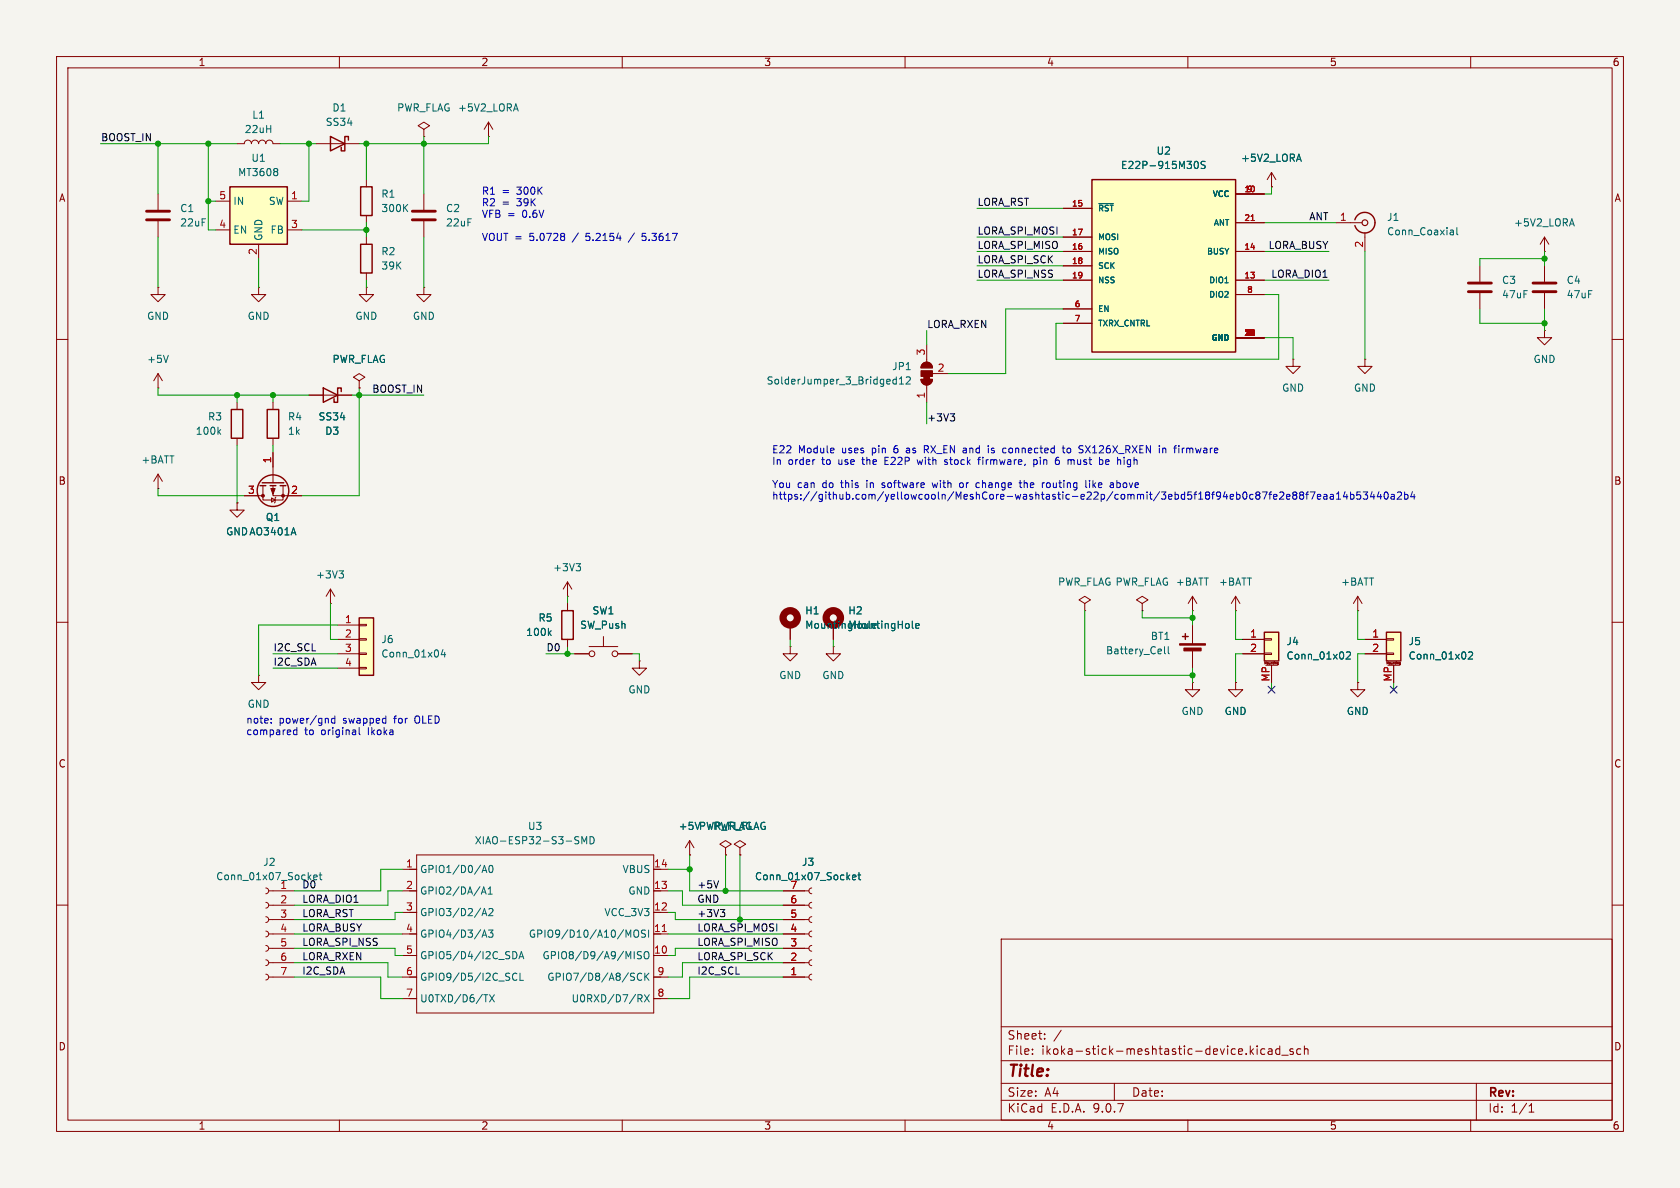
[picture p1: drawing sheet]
<svg xmlns="http://www.w3.org/2000/svg" width="297mm" height="210mm" viewBox="0 0 297 210" stroke-linecap="round" stroke-linejoin="round" font-family="sans-serif">
<path d="M0 0h297v210h-297z" fill="#f5f4ef" stroke="#f5f4ef" stroke-width=".18"/>
<g fill="none" stroke="#840000" stroke-width=".18">
<path d="M10 10h277v190h-277zM12 12h273v186h-273zM60 10v2M110 10v2M160 10v2M210 10v2M260 10v2M27.9 34.3v2.8M27.9 39.1v2.8M41.9 25.4h1.3a.64 .64 0 0 1 .6-.6 .64 .64 0 0 1 .6 .6 .64 .64 0 0 1 .7-.6 .64 .64 0 0 1 .6 .6 .64 .64 0 0 1 .7-.6 .64 .64 0 0 1 .6 .6 .64 .64 0 0 1 .6-.6 .64 .64 0 0 1 .7 .6h1.2M55.9 25.4h7.6M64.8 31.8v1.2"/>
<path d="M64.8 38.1v1.3M74.9 22.9l1-.7-1-.6-1 .6 1 .7v1.2M74.9 24.1h.1M74.9 34.3v2.8M74.9 39.1v2.8M86.4 24.1h.1M86.4 21.6l-.8 1.3M86.4 21.6l.7 1.3M86.4 21.6v2.5M27.9 50.8v1.3h1.3l-1.3 1.2-1.2-1.2h1.2M27.9 50.8h.1M45.7 50.8v1.3h1.3l-1.3 1.2-1.3-1.2h1.3"/>
<path d="M45.7 50.8h.1M64.8 50.8v1.3h1.2l-1.2 1.2-1.3-1.2h1.3M64.8 50.8h.1M64.8 41.9v1.3M64.8 48.3v1.2M74.9 50.8v1.3h1.3l-1.3 1.2-1.2-1.2h1.2M74.9 50.8h.1M10 60h2M41.9 71.1v1.3M41.9 77.5v1.2M54.6 69.9h7.6M63.5 67.3l1-.6-1-.7-1 .7 1 .6v1.3"/>
<path d="M63.5 68.6h.1M285 60h2M10 110h2M45.7 119.4v1.3h1.3l-1.3 1.2-1.3-1.2h1.3M45.7 119.4h.1M58.4 106.7h.1M58.4 104.1l-.7 1.3M58.4 104.1l.8 1.3M58.4 104.1v2.6M100.3 105.4h.1M100.3 102.9v2.5M100.3 106.7v1.3"/>
<path d="M100.3 113v1.3M100.3 102.9l-.7 1.2M100.3 102.9l.8 1.2M101.6 115.6h2.5M104.1 114.3h5.1M106.7 112.5v1.8M109.2 115.6h2.6M113 116.8v1.3h1.3l-1.3 1.3-1.2-1.3h1.2M113 116.8h.1M139.7 110.5v2.5M285 110h2M210.8 120.7v1.2h1.3l-1.3 1.3-1.3-1.3h1.3"/>
<path d="M210.8 120.7h.1M47 157l.3 .1 .2 .4-.2 .3-.3 .2M47 159.5l.3 .2 .2 .3-.2 .4-.3 .1M47.5 157.5h4.6M71.1 157.5h2.6M71.1 153.7h2.6M73.7 151.1h41.9v28h-41.9zM115.6 157.5h2.5M115.6 153.7h2.5M121.9 151.1h.1M121.9 148.6l-.7 1.3M121.9 148.6l.8 1.3"/>
<path d="M121.9 148.6v2.5M130.8 149.9l1-.7-1-.6-1 .6 1 .7v1.2M130.8 151.1h.1M138.4 157.5h4.6M143.5 159.5l-.3 .2-.2 .3 .2 .4 .3 .1M143.5 157l-.3 .1-.2 .4 .2 .3 .3 .2M10 160h2M47 162.1l.3 .1 .2 .4-.2 .3-.3 .2M47 164.6l.3 .1 .2 .4-.2 .4-.3 .1M47 167.1l.3 .2 .2 .3-.2 .4-.3 .1M47 169.7l.3 .1 .2 .4-.2 .3-.3 .2M47 172.2l.3 .2 .2 .3-.2 .4-.3 .1"/>
<path d="M47.5 172.7h4.6M47.5 170.2h4.6M47.5 167.6h4.6M47.5 165.1h4.6M47.5 162.6h4.6M47.5 160h4.6M71.1 172.7h2.6M71.1 165.1h2.6M71.1 161.3h2.6M71.1 168.9h2.6M71.1 176.5h2.6M115.6 172.7h2.5"/>
<path d="M115.6 165.1h2.5M115.6 161.3h2.5M115.6 168.9h2.5M115.6 176.5h2.5M138.4 172.7h4.6M138.4 170.2h4.6M138.4 167.6h4.6M138.4 165.1h4.6M138.4 162.6h4.6M138.4 160h4.6M143.5 172.2l-.3 .2-.2 .3 .2 .4 .3 .1M143.5 169.7l-.3 .1-.2 .4 .2 .3 .3 .2"/>
<path d="M143.5 167.1l-.3 .2-.2 .3 .2 .4 .3 .1M143.5 164.6l-.3 .1-.2 .4 .2 .4 .3 .1M143.5 162.1l-.3 .1-.2 .4 .2 .3 .3 .2M177 166h108v32h-108zM285 160h2M60 198v2M110 198v2M160 198v2M177 194.5h108M177 191.5h108M177 187.5h108M177 181.5h108"/>
<path d="M182.5 186.3v.1M182.5 185.5v.1M184.7 183.6v.1M184.7 182.8v.1M187.6 182.1l-1.3 2M197 191.5v3M210 198v2M222.2 184.9v.1M222.2 185.4v1M223.6 185.5l-.4-.1-.3 .3v.4l.1 .2h.6M224.2 185.5h.6l.1 .9M224.9 185.8h-.5a.29 .29 0 0 0-.2 .3 .29 .29 0 0 0 .2 .3l.5-.1"/>
<path d="M226.2 185.5l-.4-.1-.3 .3v.4l.2 .2h.5M226.2 184.9v1.5M226.6 186.5h1.1M228.6 185.5l-.4-.1-.2 .2 .1 .2 .5 .2v.3h-.6M230 185.5l-.5-.1-.3 .3v.4l.2 .2h.6M230.6 185.5l.2-.1 .4 .1v.9M230.6 184.9v1.5M260 198v2M261 191.5v6.5M270.3 196.6h.9M270.3 195.5l.4-.4v1.5"/>
<circle cx="104.6" cy="115.6" r=".51"/>
<circle cx="108.7" cy="115.6" r=".51"/>
</g>
<path d="M25.9 37.3h4.1M25.9 38.9h4.1M72.9 37.3h4.1M72.9 38.9h4.1" fill="none" stroke="#840000" stroke-width=".51"/>
<path d="M58.4 24.1l2.6 1.3-2.6 1.3zM61.6 24.8v-.7h-.6v2.6h-.7v-.7M63.8 33h2v5.1h-2zM63.8 43.2h2v5.1h-2zM40.9 72.4h2v5.1h-2zM57.1 68.6l2.6 1.3-2.6 1.2zM60.3 69.2v-.6h-.6v2.5h-.6v-.6M99.3 108h2v5h-2z" fill="none" stroke="#840000" stroke-width=".25"/>
<g fill="none" stroke="#006464" stroke-width=".18">
<path d="M90.9 19.3h.6M91.2 18.4l.4 1.2M71.5 36.7l.6 .7M72.1 36.1l-.7 .8M38.7 76.3l.3 .5M39 75.9l-.5 .5M101.8 99.6h.8l-.4 .5M59.9 100.9h.8l-.4 .5M60.5 101.4l.2 .2v.3l-.2 .3M97.1 111.9l.3 .4M97.4 111.5l-.4 .5M102.4 100.1l.2 .3v.3l-.2 .2"/>
<path d="M55.5 155.1l.6-.1-.1-.3h-.5v.6M56.4 154.7h.5M56.6 154.2v1.1l.3 .2M85.1 158.1l.4-1.3 .4 1.3M85.2 154.2l.4-1.2 .5 1.2M85.2 157.7h.6M85.3 153.9h.6M86.3 158.1h.7M86.3 157.2l.4-.4v1.3M86.6 153h.1a.68 .68 0 0 1 .5 .6 .68 .68 0 0 1-.5 .6 .84 .84 0 0 1-.1-1.2zM101.8 148.5l.4 .1 .1 .3-.2 .3h-.3M101.8 147.9l.5 .1"/>
<path d="M102.9 149.2v-1.3l.4 .9 .4-.9v1.3M104.3 147.9a.64 .64 0 0 1 .8 .6 .64 .64 0 0 1-.8 .7zM150.7 155.1l.6-.1v-.3h-.4l-.2 .2 .1 .6h.5M151.7 154.7h.5M151.9 154.2v1.1l.3 .2M85.2 161.9l.4-1.3 .5 1.3M85.2 165.7l.4-1.3 .5 1.3M85.3 161.5h.6M85.3 165.3h.6M85.5 175.8h.7M86.4 164.4h.7l-.4 .5 .4 .1v.6l-.2 .1-.5-.1M86.4 160.7l.5-.1 .2 .4-.7 .9h.7"/>
<path d="M86.5 175.8l.9 1.3M87.4 175.8l-.9 1.3M90.7 168.2a.64 .64 0 0 1 .7 .7 .64 .64 0 0 1-.7 .6M91.4 172.2a.6 .6 0 0 0-.9 .4 .6 .6 0 0 0 .6 .7l.3-.1M91.7 169.5l.5-1.3 .4 1.3M91.9 169.1h.6M91.9 172v1.3h.6M112.1 164.6l.3-.2a.43 .43 0 0 1 .5 .4v.5a.42 .42 0 0 1-.4 .4 .42 .42 0 0 1-.4-.4zM112.8 175.8h.5l.2 .3-.1 .3-.6 .1M113.1 176.5l.4 .6M113.4 168.3l-.5-.1-.2 .1v.4l.6 .2 .1 .3-.3 .3-.4-.1M113.4 172.2a.6 .6 0 0 0-.8 .4 .6 .6 0 0 0 .6 .7l.2-.1"/>
<path d="M113.9 168.4l.3-.2a.43 .43 0 0 1 .5 .4v.5a.42 .42 0 0 1-.4 .4 .42 .42 0 0 1-.4-.4zM113.9 175.8l.9 1.3M114 172v1.3M114.1 164.5l-.5-.1-.2 .1v.4l.6 .2 .1 .3-.2 .3-.5-.1M114.2 172.6l.5 .7M114.7 164.4v1.3M114.7 172l-.7 .8M114.8 175.8l-.9 1.3"/>
</g>
<path d="M117.1 164.7h.7" fill="none" stroke="#a90000" stroke-width=".18"/>
<circle cx="139.7" cy="109.2" r="1.27" fill="none" stroke="#840000" stroke-width="1.3"/>
<path d="M63.5 109.2h2.5v10.2h-2.5z" fill="#ffffc2"/>
<path d="M63.5 109.2h2.5v10.2h-2.5z" fill="none" stroke="#840000" stroke-width=".25"/>
<g fill="none" stroke="#840000" stroke-width=".18">
<path d="M224.8 33h.1M224.8 30.5l-.8 1.3M224.8 30.5l.8 1.3M224.8 30.5v2.5M59.7 110.5h3.8M59.7 113h3.8M59.7 115.6h3.8M59.7 118.1h3.8M63.5 110.4h1.3v.2h-1.3zM63.5 112.9h1.3v.3h-1.3zM63.5 115.4h1.3v.3h-1.3zM63.5 118h1.3v.2h-1.3z"/>
<path d="M139.7 114.3v1.3h1.3l-1.3 1.2-1.3-1.2h1.3M139.7 114.3h.1M147.3 114.3v1.3h1.3l-1.3 1.2-1.3-1.2h1.3M147.3 114.3h.1M147.3 110.5v2.5M191.8 106.7l1-.7-1-.6-1 .6 1 .7v1.3M191.8 108h.1M128.3 149.9l1-.7-1-.6-1 .6 1 .7v1.2M128.3 151.1h.1"/>
</g>
<path d="M229.3 28.2h.6M229.6 27.2l.5 1.3M78.3 114.8l-.3 .9h.8M78.6 115.3v.8M161.3 110.9l.2 .2M161.9 110.6l.6-.1-.1-.2-.3-.1-.2 .2v.6h.5" fill="none" stroke="#006464" stroke-width=".18"/>
<circle cx="147.3" cy="109.2" r="1.27" fill="none" stroke="#840000" stroke-width="1.3"/>
<path d="M193 31.8h25.4v30.4h-25.4z" fill="#ffffc2"/>
<g fill="none" stroke="#840000" stroke-width=".25">
<path d="M193 31.8h25.4v30.4h-25.4zM47.2 72.4h2.1v5.1h-2.1zM46 85.9h1M46.4 85.3h3.8M47.8 85.9h1M49.5 85.9h1"/>
<circle cx="48.3" cy="86.7" r="2.79"/>
</g>
<g fill="none" stroke="#840000" stroke-width=".18">
<path d="M188 36.8h5M218.4 34.3h5.1M218.4 39.4h5.1M188 41.9h5M188 44.5h5M188 47h5M188 49.5h5M188 54.6h5M188 57.2h5M218.4 44.5h5.1M218.4 49.5h5.1M218.4 52.1h5.1"/>
<path d="M218.4 59.7h5.1M48.3 71.1v1.3M48.3 77.5v1.2M162.8 67.1h2a1.02 1.02 0 0 1-1 1 1.02 1.02 0 0 1-1-1zM163.1 64.3a1.02 1.02 0 0 1 1.1-.2 1.02 1.02 0 0 1 .6 .9h-2zM163.8 61v3M163.8 68.1v3M164.8 66h2.8M27.9 86.4h.1M27.9 83.8l.8 1.3M27.9 83.8l-.7 1.3M27.9 83.8v2.6"/>
<path d="M41.9 88.9v1.3h1.3l-1.3 1.2-1.3-1.2h1.3M41.9 88.9h.1M43.2 87.6h3.3M46.5 85.9v2.5h3.5v-2.5M48 88l.6 .4-.6 .4zM48.3 85.9v1.7h5M48.3 80v5.3M48.8 87.9l-.2 .1v.8l-.1 .1"/>
</g>
<path d="M194.3 36h2.5M211.3 28.6l.1-.1a.68 .68 0 0 1 .5 .7 .68 .68 0 0 1-.5 .6 .84 .84 0 0 1-.1-1.2zM213.1 28.6l-.5-.1-.2 .1v.4l.5 .2 .2 .3-.3 .3-.5-.1M158 67.8h.5M158 67.1h.5M158.5 66.6v1.3M159 67.9h.7M159 67l.4-.4v1.3M160.2 66.7l.5-.1 .2 .4-.7 .9h.7M51.9 93.3l.4 1.3" fill="none" stroke="#006464" stroke-width=".18"/>
<path d="M221.2 39h.6" fill="none" stroke="#a90000" stroke-width=".18"/>
<g fill="#840000" stroke="#840000" stroke-width=".18">
<path d="M163.3 66.5h1v.6h-1z"/>
<path d="M162.8 67.1h2a1.02 1.02 0 0 1-1 1 1.02 1.02 0 0 1-1-1z"/>
<path d="M162.8 65.5h2v1h-2z"/>
<path d="M163.1 64.3a1.02 1.02 0 0 1 1.1-.2 1.02 1.02 0 0 1 .6 .9h-2z"/>
<path d="M47.9 86.4h.7l-.3 1z"/>
<circle cx="46.5" cy="87.6" r=".25"/>
<circle cx="50" cy="87.6" r=".25"/>
</g>
<path d="M40.6 33h10.2v10.2h-10.2z" fill="#ffffc2"/>
<path d="M40.6 33h10.2v10.2h-10.2z" fill="none" stroke="#840000" stroke-width=".25"/>
<g fill="none" stroke="#840000" stroke-width=".18">
<path d="M38.1 35.6h2.5M50.8 35.6h2.5M38.1 40.6h2.5M45.7 43.2v2.5M50.8 40.6h2.5M27.9 68.6h.1M27.9 66l-.7 1.3M27.9 66l.8 1.3M27.9 66v2.6M210.8 108h.1M210.8 105.4l.8 1.3M210.8 105.4l-.7 1.3"/>
<path d="M210.8 105.4v2.6"/>
</g>
<path d="M49 29.9l.1 .1-.1 .3M49 30.4l.1 .2-.1 .4M29.8 62.8l-.5 1.3" fill="none" stroke="#006464" stroke-width=".18"/>
<path d="M223.5 111.8h2.6v5h-2.6z" fill="#ffffc2"/>
<path d="M239.5 38.9a1.81 1.81 0 0 1 2.8-1 1.81 1.81 0 0 1 0 2.9 1.81 1.81 0 0 1-2.8-.9M223.5 111.8h2.6v5h-2.6z" fill="none" stroke="#840000" stroke-width=".25"/>
<g fill="none" stroke="#840000" stroke-width=".18">
<path d="M236.2 39.4h4.6M241.3 41.1v3.4M261.6 47v2.8M261.6 51.8v2.8M273 44.5h.1M273 58.4v1.3h1.3l-1.3 1.3-1.2-1.3h1.2M273 58.4h.1M273 41.9l-.7 1.3M273 41.9l.8 1.3M273 41.9v2.6M273 47v2.8M273 51.8v2.8"/>
<path d="M241.3 63.5v1.3h1.3l-1.3 1.2-1.3-1.2h1.3M241.3 63.5h.1M218.4 108h.1M218.4 105.4l.8 1.3M218.4 105.4l-.7 1.3M218.4 105.4v2.6M219.7 113h3.8M219.7 115.6h3.8M223.5 112.9h1.3v.3h-1.3zM223.5 115.4h1.3v.3h-1.3zM223.8 117.6h2M224.8 117.6v3.1"/>
<path d="M226 117.1v.3l-.2 .1M226 117.2h-.2v.2h.2M240 108h.1M240 105.4l.8 1.3M240 105.4l-.7 1.3M240 105.4v2.6M218.4 120.7v1.2h1.3l-1.3 1.3-1.2-1.3h1.2M218.4 120.7h.1M240 120.7v1.2h1.3l-1.3 1.3-1.2-1.3h1.2M240 120.7h.1"/>
</g>
<path d="M277.6 39.6h.6M277.9 38.7l.4 1.2M256.5 40.7h.4l.1 .8M257 41.5h-.5M257 41h-.5M257.6 40.2v1.1l.1 .2M238 115.4l.5-.2 .2 .4-.7 .9h.7" fill="none" stroke="#006464" stroke-width=".18"/>
<circle cx="241.3" cy="39.4" r=".51" fill="none" stroke="#840000" stroke-width=".2"/>
<path d="M259.6 50h4.1M259.6 51.6h4.1M271 50h4.1M271 51.6h4.1" fill="none" stroke="#840000" stroke-width=".51"/>
<path d="M245.1 111.8h2.5v5h-2.5z" fill="#ffffc2"/>
<path d="M209 112.5h1.1M209.5 112v1M245.1 111.8h2.5v5h-2.5z" fill="none" stroke="#840000" stroke-width=".25"/>
<g fill="none" stroke="#840000" stroke-width=".18">
<path d="M188 36.8h5M218.4 34.3h5.1M218.4 39.4h5.1M224.8 33h.1M188 41.9h5M188 44.5h5M188 47h5M188 49.5h5M188 54.6h5M188 57.2h5M218.4 44.5h5.1M218.4 49.5h5.1"/>
<path d="M218.4 52.1h5.1M218.4 59.7h5.1M54.6 69.9h2.5M59.7 69.9h2.5M63.5 68.6h.1M228.6 63.5v1.3h1.3l-1.3 1.2-1.3-1.2h1.3M228.6 63.5h.1M41.9 88.9h.1M43.2 87.6h2.5M48.3 80v2.6M50.8 87.6h2.5M100.3 106.7v1.3"/>
<path d="M100.3 113v1.3M101.6 115.6h2.5M109.2 115.6h2.6M139.7 110.5v2.5M147.3 110.5v2.5M201.9 106.7l1-.7-1-.6-1 .6 1 .7v1.3M201.9 108h.1M210.8 110.5v3.3M210.8 114.8v3.3M219.7 113h3.8M219.7 115.6h3.8M224.8 117.6v3.1"/>
<path d="M241.3 113h3.8M241.3 115.6h3.8M245.1 112.9h1.3v.3h-1.3zM245.1 115.4h1.3v.3h-1.3zM245.4 117.6h2M246.4 117.6v3.1M247.4 117.2v.2h.2M247.4 117.2h.1M247.4 117.2h.2M247.6 117.1v.3l-.2 .1M218.4 120.7h.1M240 120.7h.1"/>
<path d="M121.9 151.1h.1M128.3 151.1h.1M130.8 151.1h.1M138.4 157.5h3.8M138.4 172.7h3.8M138.4 170.2h3.8M138.4 167.6h3.8M138.4 165.1h3.8M138.4 162.6h3.8M138.4 160h3.8"/>
</g>
<g fill="none" stroke="#006464" stroke-width=".18">
<path d="M194.3 36h2.5M211.3 28.6l.1-.1a.68 .68 0 0 1 .5 .7 .68 .68 0 0 1-.5 .6 .84 .84 0 0 1-.1-1.2zM213.1 28.6l-.5-.1-.2 .1v.4l.5 .2 .2 .3-.3 .3-.5-.1M229.3 28.2h.6M229.6 27.2l.5 1.3M51.9 93.3l.4 1.3M97.1 111.9l.3 .4M97.4 111.5l-.4 .5M161.3 110.9l.2 .2M161.9 110.6l.6-.1-.1-.2-.3-.1-.2 .2v.6h.5M205.9 114.3v1.1l.2 .2M206.5 114.3v1.1l.2 .2"/>
<path d="M238 115.4l.5-.2 .2 .4-.7 .9h.7M259.6 115.4l.5-.2 .2 .4-.7 .9h.7M150.7 155.1l.6-.1v-.3h-.4l-.2 .2 .1 .6h.5M151.7 154.7h.5M151.9 154.2v1.1l.3 .2"/>
</g>
<g fill="#840000" stroke="#840000" stroke-width=".18">
<path d="M208.5 113.8h4.6v.2h-4.6z"/>
<path d="M209.3 114.6h3v.5h-3z"/>
</g>
<path d="M168 73.1h.8l-.5 .5M168.5 73.6l.3 .3v.3l-.3 .2M127 155.7l-.4 1.3M127.3 160.8h.8l-.4 .5M127.9 161.3l.2 .2v.3l-.2 .2" fill="none" stroke="#0f0f0f" stroke-width=".18"/>
<g fill="none" stroke="#009600" stroke-width=".18">
<path d="M17.8 25.4h24.1M27.9 25.4v8.9M36.8 35.6h1.3M36.8 25.4v15.2h1.3M49.5 25.4h6.4M54.6 25.4v10.2h-1.3M64.8 25.4v6.4M64.8 39.4v2.5M74.9 24.1v10.2M86.4 24.1v1.3h-22.9M172.7 36.8h15.3M223.5 39.4h12.7"/>
<path d="M224.8 33v1.3h-1.3M27.9 41.9v8.9M45.7 45.7v5.1M53.3 40.6h11.5M64.8 49.5v1.3M74.9 41.9v8.9M163.8 58.4v2.6M172.7 47h15.3M172.7 44.5h15.3M172.7 49.5h15.3M172.7 41.9h15.3M188 54.6h-10.2v11.4h-10.2"/>
<path d="M223.5 44.5h11.4M223.5 59.7h5.1v3.8M223.5 52.1h2.6v11.4h-39.4v-6.3h1.3M223.5 49.5h11.4M241.3 44.5v19M261.6 54.6v2.6h11.4M273 44.5v2.5M273 54.6v3.8M273 45.7h-11.4v1.3M27.9 68.6v1.3h26.7M41.9 69.9v1.2M41.9 78.7v10.2"/>
<path d="M48.3 69.9v1.2M48.3 78.7v1.3M62.2 69.9h12.7M63.5 68.6v19h-10.2M163.8 71.1v3.8M27.9 86.4v1.2h15.3M48.3 115.6h11.4M48.3 118.1h11.4M58.4 106.7v6.3h1.3M59.7 110.5h-14v8.9M96.5 115.6h5.1M100.3 105.4v1.3"/>
<path d="M100.3 114.3v1.3M111.8 115.6h1.2v1.2M139.7 113v1.3M147.3 113v1.3M191.8 108v11.4h19M201.9 108v1.2h8.9M210.8 108v2.5M210.8 118.1v2.6M218.4 108v5h1.3M219.7 115.6h-1.3v5.1M240 108v5h1.3M241.3 115.6h-1.3v5.1"/>
<path d="M224.8 120.7v1.2M246.4 120.7v1.2M71.1 157.5h-2.5v2.5h-16.5M71.1 153.7h-3.8v3.8h-15.2M118.1 157.5h2.5v2.5h17.8M118.1 153.7h3.8M121.9 151.1v6.4h16.5M128.3 151.1v6.4M130.8 151.1v11.5M52.1 167.6h17.7v1.3h1.3M52.1 165.1h19M52.1 170.2h16.5v2.5h2.5"/>
<path d="M52.1 172.7h15.2v3.8h3.8M71.1 161.3h-1.3v1.3h-17.7M118.1 161.3h1.3v1.3h19M118.1 165.1h20.3M138.4 167.6h-19v1.3h-1.3M138.4 170.2h-17.8v2.5h-2.5M138.4 172.7h-16.5v3.8h-3.8"/>
</g>
<path d="M224.2 121.3l1.2 1.2M225.4 121.3l-1.2 1.2M245.8 121.3l1.2 1.2M247 121.3l-1.2 1.2" fill="none" stroke="#000084" stroke-width=".18"/>
<g fill="none" stroke="#0000c2" stroke-width=".18">
<path d="M99.6 41.2l.2 .3-.2 .3 .2 .2v.3l-.2 .2M112.2 41.2l-1.1 1.6M113.5 42.4l.5 .1M114.2 41.2h-.6l-.1 .7 .5-.2M160.4 79.2l-.1 .1M160.4 79.6l-.2 .2 .2 .3M163.4 79.5h.5M163.7 79.5l.4 .6M163.9 78.8h-.5v1.3M175.3 80l.3 .1M175.4 79.2l-.1 .2 .1 .2M177.7 79.2l.2 .1"/>
<path d="M177.9 80l-.2 .1M187.8 79.2h.5M188 78.8v1.1l.3 .2M189.1 79.2l-.4 .1-.1 .2 .1 .4 .4 .2M191.9 78.8l.8 1.3M192.7 78.8l-.8 1.3M205.6 79.3l.1-.1 .3 .1 .1 .8M205.6 79.2v.9M209 79.2v.9M209.4 79.2l-.4 .3M155.9 86.1l.1 .1M156.1 85.3l-.2 .2 .2 .3"/>
<path d="M156.5 81.4h.4M156.5 80.8v1.3h.6M162.1 81.3l.3 .8 .2-.6M164.8 85.3l.2 .9 .3-.6M167.5 81.3h-.3l-.2 .2 .5 .4M167.5 81.9l-.2 .2-.3-.1M170.2 85.4l-.3-.1-.3 .3 .2 .5h.4M172.8 85.3l.3 .1M172.8 81.3h.5M173 81v1.1M173.1 86.1l-.3 .1M180.2 85.3h.4"/>
<path d="M180.3 84.9v1.1l.3 .2M181.1 84.9v1.3M181.2 85.3l-.1 .2M182.8 81.3h.3l.3 .2-.2 .5h-.4M182.8 81.3v1.2M185.4 85.3l-.3 .1-.1 .2 .1 .5 .3 .1M186.8 81.3h.3l.2 .3-.1 .4-.4 .1M189.7 81.3l.2 .1v.7M192 84.9v1.1l.1 .2M192.6 84.9v.1M192.6 85.3v.9M193.2 84.9v1.3"/>
<path d="M193.7 85.3l-.5 .5M196 81.3h-.4l-.1 .1v.6h.5M196.1 81.6l-.6 .1M197.5 86.1l.3 .1M197.5 84.9v1.3M197.8 85.3l-.3 .1M199.3 81.4v.6M226.4 87h.4l.2 .3-.8 .9h.8M227.5 87.8l.6-.1-.1-.2-.4-.1-.1 .2v.6h.5M228.8 87.5l-.3-.2 .3-.3h.2l.3 .2-.3 .3M228.8 87.5l-.3 .3 .1 .3 .2 .1h.3l.2-.2v-.2l-.3-.3M228.8 87.5h.2"/>
<path d="M230 87.5l-.2-.2 .2-.3h.2l.3 .2-.3 .3M230 87.5l-.2 .3v.3l.2 .1h.4l.1-.2v-.2l-.3-.3M230 87.5h.2M230.8 87.4h.5M231.3 87l-.3 .2v1M231.6 87h.9l-.6 1.2M232.9 87.8l.6-.1-.1-.2-.3-.1-.2 .2 .1 .6h.4M234 87.5h.5l.1 .7M234.6 87.7l-.4 .1-.2 .1 .2 .3h.4M235.2 87.5h.5v.7M235.7 87.7l-.4 .1-.2 .1 .2 .3h.4M236.3 88.2h.7"/>
<path d="M236.3 87.3l.3-.3v1.2M237.8 86.9l-.3 .9h.8M238.1 87.4v.8M238.8 87.5l.3-.1 .3 .2-.2 .6h-.4M238.8 87v1.2M240.5 87h-.6v.6l.1-.1h.5l.1 .2-.1 .4-.2 .1-.4-.1M241 87h.8l-.4 .5 .3 .1v.5l-.2 .1-.5-.1M242.6 86.9l-.3 .9h.8M242.9 87.4v.8M243.8 86.9l-.3 .9h.8M244.1 87.4v.8M244.8 87.1l.2-.1a.68 .68 0 0 1 .4 .6 .68 .68 0 0 1-.4 .6l-.2-.1-.1-.3z"/>
<path d="M246 87.5h.4l.1 .7M246.5 87.7l-.4 .1-.2 .1 .2 .3h.4M247 87.1l.5-.1 .3 .3-.8 .9h.8M248.3 87.5l.4-.1 .2 .2-.1 .6h-.5M248.3 87v1.2M249.7 86.9l-.3 .9h.8M250 87.4v.8M47.9 127.7v.1M47.9 127v.2M52 129.1l-.1 .2v.5l.2 .1 .4-.1M52.5 128.6v1.3M59.2 126.6v1.2"/>
<path d="M59.2 127h-.4l-.2 .2 .1 .6h.5M63.5 128.6v1.1l.2 .2"/>
</g>
<path d="M221.2 39h.6" fill="none" stroke="#a90000" stroke-width=".18"/>
<g fill="#009600" stroke="#009600" stroke-width=".18">
<circle cx="273" cy="57.2" r=".46"/>
<circle cx="210.8" cy="109.2" r=".46"/>
<circle cx="273" cy="45.7" r=".46"/>
<circle cx="210.8" cy="119.4" r=".46"/>
<circle cx="74.9" cy="25.4" r=".46"/>
<circle cx="36.8" cy="25.4" r=".46"/>
<circle cx="54.6" cy="25.4" r=".46"/>
<circle cx="64.8" cy="25.4" r=".46"/>
<circle cx="64.8" cy="40.6" r=".46"/>
<circle cx="121.9" cy="153.7" r=".46"/>
<circle cx="130.8" cy="162.6" r=".46"/>
<circle cx="128.3" cy="157.5" r=".46"/>
<circle cx="48.3" cy="69.9" r=".46"/>
<circle cx="63.5" cy="69.9" r=".46"/>
<circle cx="36.8" cy="35.6" r=".46"/>
<circle cx="41.9" cy="69.9" r=".46"/>
<circle cx="27.9" cy="25.4" r=".46"/>
<circle cx="100.3" cy="115.6" r=".46"/>
</g>
<text font-size="2.8" fill="#840000" x="178" y="190.9">Title:</text>
<g font-size="2.1" fill="#840000">
<text x="178" y="184">Sheet:</text>
<text x="178" y="186.7">File:</text>
<text x="184.1" y="186.7">ikoka-stick-meshtastic-device.kicad_sch</text>
<text x="178" y="196.9">KiCad</text>
<text x="178" y="194.1">Size:</text>
<text x="184.7" y="194.1">A4</text>
<text x="185.7" y="196.9">E.D.A.</text>
<text x="193.3" y="196.9">9.0.7</text>
<text x="200" y="194.1">Date:</text>
<text x="263" y="194.3">Rev:</text>
<text x="263" y="196.9">Id:</text>
<text x="267.1" y="196.9">1/1</text>
</g>
<g font-size="1.8" fill="#840000">
<text x="35" y="11.9">1</text>
<text x="85" y="11.9">2</text>
<text x="135" y="11.9">3</text>
<text x="185" y="11.9">4</text>
<text x="235" y="11.9">5</text>
<text x="285" y="11.9">6</text>
<text x="10.3" y="35.9">A</text>
<text x="285.3" y="35.9">A</text>
<text x="10.3" y="85.9">B</text>
<text x="285.3" y="85.9">B</text>
<text x="10.3" y="135.9">C</text>
<text x="285.3" y="135.9">C</text>
<text x="10.3" y="185.9">D</text>
<text x="285.3" y="185.9">D</text>
<text x="35" y="199.9">1</text>
<text x="85" y="199.9">2</text>
<text x="135" y="199.9">3</text>
<text x="185" y="199.9">4</text>
<text x="235" y="199.9">5</text>
<text x="285" y="199.9">6</text>
</g>
<g font-size="1.8" fill="#006464">
<text x="43.2" y="23.7">22uH</text>
<text x="44.5" y="21.2">L1</text>
<text x="57.5" y="22.5">SS34</text>
<text x="58.7" y="19.9">D1</text>
<text x="70.1" y="19.9">PWR_FLAG +5V2_LORA</text>
<text x="44.3" y="28.8">U1</text>
<text x="204.4" y="27.5">U2</text>
<text x="219.3" y="28.8">+5V2_LORA</text>
<text x="42" y="31.3">MT3608</text>
<text x="67.3" y="35.2">R1</text>
<text x="198.1" y="30.1">E22P-915M30S</text>
<text x="31.8" y="37.7">C1</text>
<text x="31.8" y="40.2">22uF</text>
<text x="41.1" y="36.4">IN</text>
<text x="41.1" y="41.5">EN</text>
<text x="47.4" y="36.4">SW</text>
<text x="47.7" y="41.5">FB</text>
<text x="67.3" y="37.7">300K</text>
<text x="78.7" y="37.7">C2</text>
<text x="78.7" y="40.2">22uF</text>
<text x="245.1" y="39.3">J1</text>
<text x="245.1" y="41.8">Conn_Coaxial</text>
<text x="267.6" y="40.2">+5V2_LORA</text>
<text x="46.6" y="42.7" transform="rotate(-90 46.6 42.7)">GND</text>
<text x="67.3" y="45.3">R2</text>
<text x="67.3" y="47.9">39K</text>
<text x="265.4" y="50.4">C3</text>
<text x="265.4" y="52.9">47uF</text>
<text x="276.9" y="50.4">C4</text>
<text x="276.9" y="52.9">47uF</text>
<text x="25.9" y="56.7">GND</text>
<text x="43.7" y="56.7">GND</text>
<text x="62.7" y="56.7">GND</text>
<text x="72.9" y="56.7">GND</text>
<text x="25.9" y="64.4">+5V</text>
<text x="58.7" y="64.4">PWR_FLAG</text>
<text x="157.6" y="65.6">JP1</text>
<text x="271" y="64.4">GND</text>
<text x="135.4" y="68.2">SolderJumper_3_Bridged12</text>
<text x="226.6" y="69.4">GND</text>
<text x="239.3" y="69.4">GND</text>
<text x="34.5" y="77.1">100k</text>
<text x="36.7" y="74.5">R3</text>
<text x="50.8" y="74.5">R4</text>
<text x="50.8" y="77.1">1k</text>
<text x="56.2" y="74.5">SS34</text>
<text x="57.4" y="77.1">D3</text>
<text x="24.9" y="82.1">+BATT</text>
<text x="39.9" y="94.8">GNDAO3401A</text>
<text x="46.9" y="92.3">Q1</text>
<text x="97.7" y="101.2">+3V3</text>
<text x="55.8" y="102.5">+3V3</text>
<text x="187" y="103.7">PWR_FLAG PWR_FLAG +BATT</text>
<text x="215.4" y="103.7">+BATT</text>
<text x="237" y="103.7">+BATT</text>
<text x="67.3" y="113.9">J6</text>
<text x="92.9" y="112.6">100k</text>
<text x="95.1" y="110.1">R5</text>
<text x="102.5" y="111.4">SW_Push</text>
<text x="104.6" y="108.8">SW1</text>
<text x="142.2" y="108.8">H1</text>
<text x="142.2" y="111.4">MountingHole</text>
<text x="149.9" y="108.8">H2</text>
<text x="149.9" y="111.4">MountingHole</text>
<text x="203.3" y="113.3">BT1</text>
<text x="67.3" y="116.4">Conn_01x04</text>
<text x="195.4" y="115.9">Battery_Cell</text>
<text x="227.3" y="114.2">J4</text>
<text x="227.3" y="116.8">Conn_01x02</text>
<text x="248.9" y="114.2">J5</text>
<text x="248.9" y="116.8">Conn_01x02</text>
<text x="43.7" y="125.3">GND</text>
<text x="111" y="122.8">GND</text>
<text x="137.7" y="120.2">GND</text>
<text x="145.3" y="120.2">GND</text>
<text x="208.8" y="126.6">GND</text>
<text x="216.4" y="126.6">GND</text>
<text x="238" y="126.6">GND</text>
<text x="83.8" y="149.5">XIAO-ESP32-S3-SMD</text>
<text x="93.2" y="146.9">U3</text>
<text x="119.9" y="146.9">+5V PWR_FLAG</text>
<text x="126" y="146.9">PWR_FLAG</text>
<text x="38.1" y="155.8">Conn_01x07_Socket</text>
<text x="46.4" y="153.3">J2</text>
<text x="74.2" y="154.5">GPIO1/D0/A0</text>
<text x="110" y="154.5">VBUS</text>
<text x="133.4" y="155.8">Conn_01x07_Socket</text>
<text x="141.7" y="153.3">J3</text>
<text x="74.2" y="158.3">GPIO2/DA/A1</text>
<text x="111" y="158.3">GND</text>
<text x="74.2" y="162.2">GPIO3/D2/A2</text>
<text x="74.2" y="166">GPIO4/D3/A3</text>
<text x="93.4" y="166">GPIO9/D10/A10/MOSI</text>
<text x="106.8" y="162.2">VCC_3V3</text>
<text x="74.2" y="169.8">GPIO5/D4/I2C_SDA</text>
<text x="74.2" y="173.6">GPIO9/D5/I2C_SCL</text>
<text x="95.8" y="169.8">GPIO8/D9/A9/MISO</text>
<text x="96.7" y="173.6">GPIO7/D8/A8/SCK</text>
<text x="74.2" y="177.4">U0TXD/D6/TX</text>
<text x="100.9" y="177.4">U0RXD/D7/RX</text>
</g>
<g font-size="1.8" fill="#0f0f0f">
<text x="17.8" y="25.1">BOOST_IN</text>
<text x="172.7" y="36.5">LORA_RST</text>
<text x="172.7" y="41.6">LORA_SPI_MOSI</text>
<text x="231.4" y="39">ANT</text>
<text x="172.7" y="44.1">LORA_SPI_MISO</text>
<text x="172.7" y="46.6">LORA_SPI_SCK</text>
<text x="224.2" y="44.1">LORA_BUSY</text>
<text x="172.7" y="49.2">LORA_SPI_NSS</text>
<text x="224.6" y="49.2">LORA_DIO1</text>
<text x="163.8" y="58.1">LORA_RXEN</text>
<text x="65.7" y="69.5">BOOST_IN</text>
<text x="163.8" y="74.6">+3V3</text>
<text x="48.3" y="117.8">I2C_SDA</text>
<text x="48.3" y="115.2">I2C_SCL</text>
<text x="96.5" y="115.2">D0</text>
<text x="53.3" y="157.1">D0</text>
<text x="53.3" y="159.7">LORA_DIO1</text>
<text x="123.2" y="157.1">+5V</text>
<text x="123.2" y="159.7">GND</text>
<text x="53.3" y="167.3">LORA_SPI_NSS</text>
<text x="53.3" y="162.2">LORA_RST</text>
<text x="53.3" y="164.8">LORA_BUSY</text>
<text x="123.2" y="167.3">LORA_SPI_MISO</text>
<text x="123.2" y="164.8">LORA_SPI_MOSI</text>
<text x="123.2" y="162.2">+3V3</text>
<text x="53.3" y="169.8">LORA_RXEN</text>
<text x="53.3" y="172.4">I2C_SDA</text>
<text x="123.2" y="169.8">LORA_SPI_SCK</text>
<text x="123.2" y="172.4">I2C_SCL</text>
</g>
<g font-size="1.8" fill="#a90000">
<text x="38.7" y="35.3">5</text>
<text x="51.4" y="35.3">1</text>
<text x="38.7" y="40.4">4</text>
<text x="51.4" y="40.4">3</text>
<text x="236.8" y="39.1">1</text>
<text x="45.5" y="45.2" transform="rotate(-90 45.5 45.2)">2</text>
<text x="241" y="43.9" transform="rotate(-90 241 43.9)">2</text>
<text x="163.6" y="62.9" transform="rotate(-90 163.6 62.9)">3</text>
<text x="165.7" y="65.8">2</text>
<text x="163.6" y="70.6" transform="rotate(-90 163.6 70.6)">1</text>
<text x="48" y="82" transform="rotate(-90 48 82)">1</text>
<text x="43.7" y="87.4">3</text>
<text x="51.4" y="87.4">2</text>
<text x="60.9" y="110.2">1</text>
<text x="60.9" y="112.8">2</text>
<text x="220.9" y="112.8">1</text>
<text x="242.5" y="112.8">1</text>
<text x="60.9" y="115.3">3</text>
<text x="60.9" y="117.9">4</text>
<text x="220.9" y="115.3">2</text>
<text x="242.5" y="115.3">2</text>
<text x="224.5" y="120.6" transform="rotate(-90 224.5 120.6)">MP</text>
<text x="246.1" y="120.6" transform="rotate(-90 246.1 120.6)">MP</text>
<text x="71.7" y="153.4">1</text>
<text x="115.5" y="153.4">14</text>
<text x="49.5" y="157.2">1</text>
<text x="49.5" y="159.8">2</text>
<text x="71.7" y="157.2">2</text>
<text x="71.7" y="161">3</text>
<text x="115.5" y="157.2">13</text>
<text x="115.5" y="161">12</text>
<text x="139.6" y="159.8">6</text>
<text x="139.6" y="157.2">7</text>
<text x="49.5" y="162.3">3</text>
<text x="49.5" y="164.8">4</text>
<text x="49.5" y="167.4">5</text>
<text x="71.7" y="164.8">4</text>
<text x="115.5" y="164.8">11</text>
<text x="139.6" y="167.4">3</text>
<text x="139.6" y="164.8">4</text>
<text x="139.6" y="162.3">5</text>
<text x="49.5" y="169.9">6</text>
<text x="49.5" y="172.5">7</text>
<text x="71.7" y="168.7">5</text>
<text x="71.7" y="172.5">6</text>
<text x="115.5" y="168.7">10</text>
<text x="116.1" y="172.5">9</text>
<text x="139.6" y="172.5">1</text>
<text x="139.6" y="169.9">2</text>
<text x="71.7" y="176.3">7</text>
<text x="116.1" y="176.3">8</text>
</g>
<g font-size="1.8" fill="#0000c2">
<text x="85.1" y="34.6">R1</text>
<text x="88.7" y="34.6">=</text>
<text x="91.5" y="34.6">300K</text>
<text x="85.1" y="36.7">R2</text>
<text x="85.1" y="38.7">VFB =</text>
<text x="88.7" y="36.7">=</text>
<text x="91.5" y="36.7">39K</text>
<text x="92.5" y="38.7">0.6V</text>
<text x="85.1" y="42.8">VOUT =</text>
<text x="93.7" y="42.8">5.0728</text>
<text x="101.5" y="42.8">/</text>
<text x="104" y="42.8">5.2154</text>
<text x="114.4" y="42.8">5.3617</text>
<text x="136.4" y="80.3">E22</text>
<text x="136.4" y="82.4">In</text>
<text x="139.3" y="82.4">order</text>
<text x="141.1" y="80.3">Module</text>
<text x="145.5" y="82.4">to</text>
<text x="148.5" y="82.4">use</text>
<text x="149" y="80.3">uses</text>
<text x="152.9" y="82.4">the</text>
<text x="154.4" y="80.3">pin</text>
<text x="157.1" y="82.4">E22P</text>
<text x="158.5" y="80.3">6</text>
<text x="160.9" y="80.3">as</text>
<text x="163.1" y="82.4">with</text>
<text x="164.2" y="80.3">RX_EN and</text>
<text x="168.1" y="82.4">stock</text>
<text x="174.2" y="82.4">firmware,</text>
<text x="175.9" y="80.3">is</text>
<text x="178.7" y="80.3">connected</text>
<text x="184.2" y="82.4">pin</text>
<text x="188.3" y="82.4">6</text>
<text x="189.6" y="80.3">to</text>
<text x="190.6" y="82.4">must</text>
<text x="192.6" y="80.3">SX126X_RXEN</text>
<text x="196.4" y="82.4">be</text>
<text x="199.8" y="82.4">high</text>
<text x="207" y="80.3">in</text>
<text x="209.9" y="80.3">firmware</text>
<text x="136.4" y="86.5">You</text>
<text x="136.4" y="88.5">https://github.com/yellowcooln/MeshCore-washtastic-e22p/commit/3ebd5f18f94eb0c87fe2e88f7eaa14b53440a2b4</text>
<text x="141" y="86.5">can</text>
<text x="145.5" y="86.5">do</text>
<text x="149" y="86.5">this</text>
<text x="153.7" y="86.5">in</text>
<text x="156.6" y="86.5">software</text>
<text x="165.7" y="86.5">with</text>
<text x="170.7" y="86.5">or</text>
<text x="173.8" y="86.5">change</text>
<text x="181.8" y="86.5">the</text>
<text x="185.9" y="86.5">routing</text>
<text x="193.8" y="86.5">like</text>
<text x="198.3" y="86.5">above</text>
<text x="43.4" y="128.1">note:</text>
<text x="43.4" y="130.2">compared</text>
<text x="49.3" y="128.1">power/gnd</text>
<text x="53.9" y="130.2">to</text>
<text x="56.9" y="130.2">original</text>
<text x="60.8" y="128.1">swapped</text>
<text x="65.3" y="130.2">Ikoka</text>
<text x="70" y="128.1">for</text>
<text x="73.8" y="128.1">OLED</text>
</g>
<g font-size="1.4" fill="#006464">
<text x="214.3" y="35">VCC</text>
<text x="194.1" y="37.6">~{RST}</text>
<text x="214.5" y="40.1">ANT</text>
<text x="194.1" y="42.6">MOSI</text>
<text x="194.1" y="45.2">MISO</text>
<text x="194.1" y="47.7">SCK</text>
<text x="213.3" y="45.2">BUSY</text>
<text x="194.1" y="50.3">NSS</text>
<text x="213.6" y="50.3">DIO1</text>
<text x="213.6" y="52.8">DIO2</text>
<text x="194.1" y="55.3">EN</text>
<text x="194.1" y="57.9">TXRX_CNTRL</text>
<text x="214.1" y="60.4">GND</text>
</g>
<g font-size="1.4" fill="#a90000">
<text x="219.9" y="34">10</text>
<text x="220.4" y="34">9</text>
<text x="189.4" y="36.6">15</text>
<text x="189.4" y="41.7">17</text>
<text x="219.9" y="39.1">21</text>
<text x="189.4" y="44.2">16</text>
<text x="189.4" y="46.7">18</text>
<text x="219.9" y="44.2">14</text>
<text x="189.4" y="49.3">19</text>
<text x="219.9" y="49.3">13</text>
<text x="220.4" y="51.8">8</text>
<text x="189.9" y="54.4">6</text>
<text x="189.9" y="56.9">7</text>
<text x="220.4" y="59.4">12</text>
<text x="220.4" y="59.4">1</text>
<text x="220.4" y="59.4">2</text>
</g>
<g font-size=".5" fill="#840000">
<text x="223.4" y="117.6">Mounting</text>
<text x="245" y="117.6">Mounting</text>
</g>
</svg>
